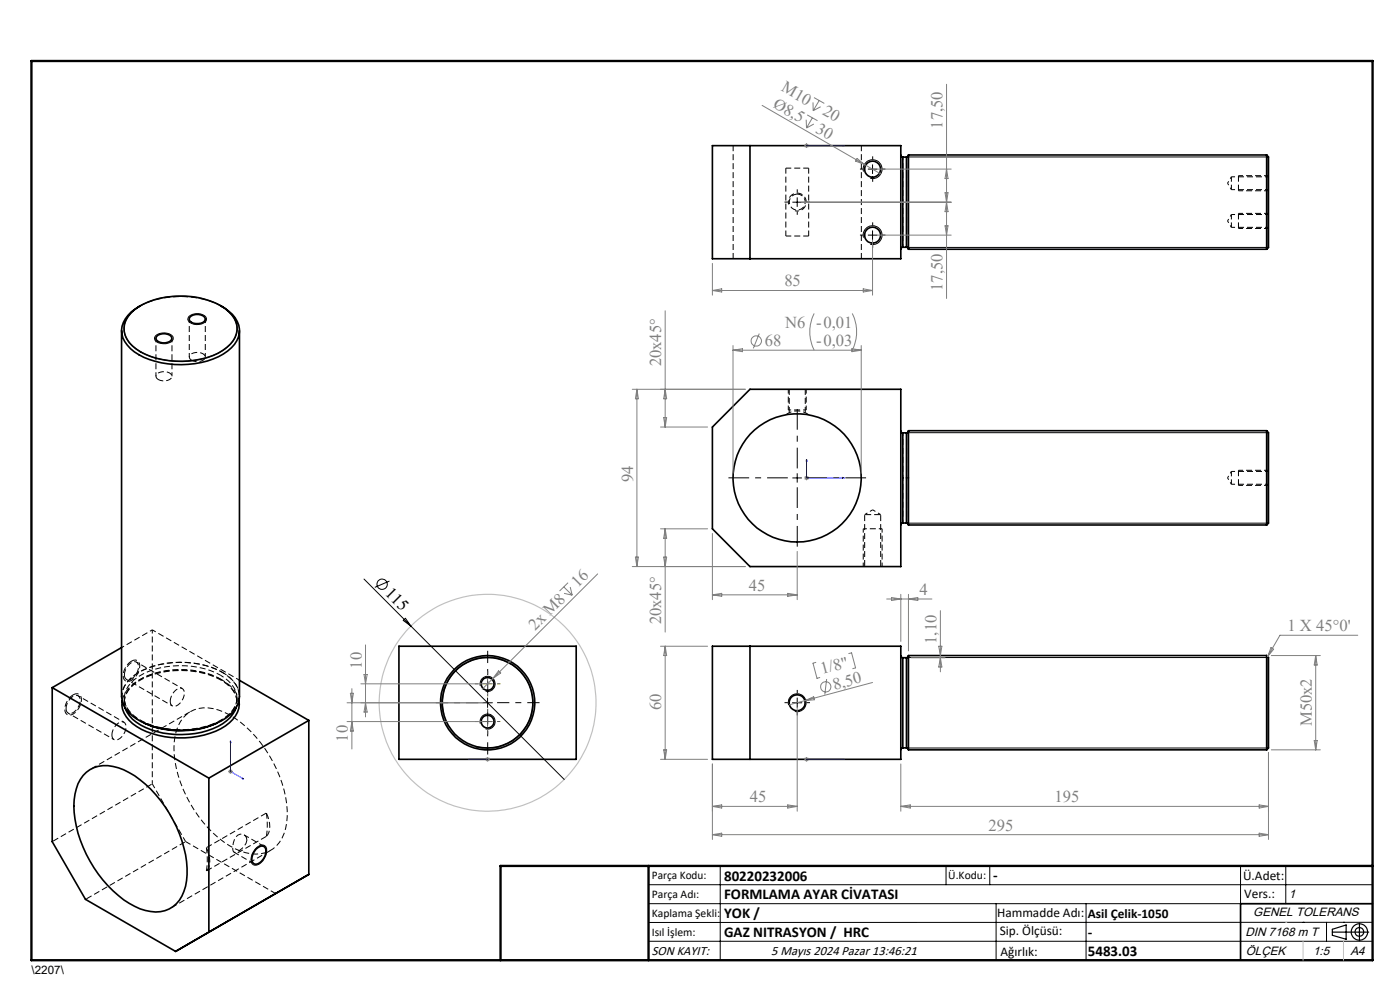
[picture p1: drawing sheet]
<svg xmlns="http://www.w3.org/2000/svg" width="297mm" height="210mm" viewBox="0 0 297 210" stroke-linecap="round" stroke-linejoin="round" font-family="sans-serif">
<g fill="none" stroke="#000" stroke-width=".21" stroke-dasharray="1.3 .6" stroke-linecap="butt">
<path d="M262.7 40.4v-3.1M262.7 48.4v-3.1M262.7 40.5v-.1M262.7 48.5v-.1M29.5 65a19.5 19.5 0 0 1 17.7 0M183.1 112.2h.1M262.7 102.9v-3.1M262.7 103v-.1M25.9 148.6a7.8 7.8 0 0 1 5.5-5.3 19.7 19.7 0 0 1 15.7 .9M26.4 148.7v.2M50.2 148.5l.1 .4M50.3 147.8v.3"/>
<path d="M52.4 178.2a1.25 1.25 0 0 0-1-1.2 1.25 1.25 0 0 0-1.4 .6 3.3 3.3 0 0 0-.4 3.2 3.2 3.2 0 0 0 2.8-2.6M56.5 172.5l-12.7 7.3M43.8 184.8l12.7-7.4"/>
</g>
<path d="M261.2 37.5v2.7M261.2 45.5v2.7M40.7 76.4a2.25 2.25 0 0 0 2.8-.5 1.47 1.47 0 0 0-1.9-1.1 1.29 1.29 0 0 0-1.4 1.1l.5 .5M33.6 80.5a2.25 2.25 0 0 0 2.9-.5 1.47 1.47 0 0 0-2-1.2 1.29 1.29 0 0 0-1.4 1.2l.5 .5M261.2 100v2.7M46.8 144a18.5 18.5 0 0 0-17.4 .3 5.8 5.8 0 0 0-3 4.4M47.2 142.6a6.4 6.4 0 0 1 3.6 5.1M39.4 178.5l-7.1-12.2" fill="none" stroke="#000" stroke-width=".21" stroke-dasharray="1.3 .6" stroke-dashoffset=".2" stroke-linecap="butt"/>
<path d="M269.1 37.5h-7.9M261.2 40.2h7.9M261.2 48.2h7.9M269.1 45.5h-7.9M261.2 102.7h7.9M269.1 100h-7.9M32.3 133.6v32.7M25.8 147.7a5.9 5.9 0 0 1 3.4-5 19.5 19.5 0 0 1 18-.1M46.8 143.2a6.2 6.2 0 0 1 3.5 4.6" fill="none" stroke="#000" stroke-width=".21" stroke-dasharray="1.3 .6" stroke-dashoffset=".5" stroke-linecap="butt"/>
<path d="M171 87h-3.8M25.8 137.4l6.5-3.8M14.5 151.3l9.7 5.6M26.3 153.2l-9.7-5.6M26.8 144.1l9.7 5.6M38.7 146.1l-9.7-5.7M47.1 142.6a19.4 19.4 0 0 0-17.8 .2 6.1 6.1 0 0 0-3.4 5.2 6.5 6.5 0 0 0 4.1 5.1 19.3 19.3 0 0 0 17.8-.8 5.2 5.2 0 0 0 2.7-6.1 7.1 7.1 0 0 0-3.4-3.6M50.1 150.1a4.9 4.9 0 0 0-2.4-5.5l-.9-.6" fill="none" stroke="#000" stroke-width=".21" stroke-dasharray="1.3 .6" stroke-dashoffset=".7" stroke-linecap="butt"/>
<path d="M168.6 44.7a1.9 1.9 0 0 0 2.4-1.7 1.9 1.9 0 0 0-2-2 1.9 1.9 0 0 0-1.7 2.4M33.1 71.8v8M36.5 79.8v-8M40.2 67.7v8M43.6 75.7v-8M183.1 112.2v8M187.1 120.2v-8M26.4 148.1v.8M26.4 148.7a5.8 5.8 0 0 1 3.6-4.6 18.8 18.8 0 0 1 17.3 .4 5.8 5.8 0 0 1 2.9 3.9M30.6 153.4a6.3 6.3 0 0 1-4.2-5.5 6.2 6.2 0 0 1 4-5 18.8 18.8 0 0 1 16.4 .3M50.3 148.9v-.8M50.8 144.3l-18.5-10.7" fill="none" stroke="#000" stroke-width=".21" stroke-dasharray="1.3 .6" stroke-dashoffset=".4" stroke-linecap="butt"/>
<g fill="none" stroke="#000" stroke-width=".21" stroke-dasharray="1.3 .6" stroke-dashoffset=".1" stroke-linecap="butt">
<path d="M155.5 30.9v24M171.6 35.7v14.4M171.6 35.7h-4.9M166.7 50.1v-14.4M169.1 41.2a1.7 1.7 0 0 1 1.5 2.5 1.7 1.7 0 0 1-2.9 .1 1.7 1.7 0 0 1 1.3-2.6h.1M171.6 50.1h-4.9M182.7 54.9v-24M167.4 82.6v4.9M170.8 87.5v-4.9M14 150.3a3 3 0 0 1 2.1-2.8 1.04 1.04 0 0 1 .9 1.6 2.87 2.87 0 0 1-2.1 2.3 .9 .9 0 0 1-.9-1.1M15.5 147.4a3.4 3.4 0 0 0-1.5 3.9 1.25 1.25 0 0 0 2-.2 3.3 3.3 0 0 0 1-3.6 1.09 1.09 0 0 0-1.5-.1M23.7 155.9a3 3 0 0 1 2.2-2.8 1.04 1.04 0 0 1 .8 1.6 2.87 2.87 0 0 1-2.1 2.3 .9 .9 0 0 1-.9-1.1"/>
<path d="M26.4 143.2a3 3 0 0 1 2.1-2.9 1.04 1.04 0 0 1 .8 1.6 2.87 2.87 0 0 1-2 2.3 .9 .9 0 0 1-.9-1M27.9 140.2a3.4 3.4 0 0 0-1.5 4 1.25 1.25 0 0 0 1.9-.2 3.3 3.3 0 0 0 1.1-3.6 1.09 1.09 0 0 0-1.5-.2M36.1 148.8a3 3 0 0 1 2.1-2.8 1.04 1.04 0 0 1 .9 1.6 2.87 2.87 0 0 1-2.1 2.2 .9 .9 0 0 1-.9-1M39.4 178.5l19.1 11M43.8 179.8a16 16 0 0 1 0 5M56 179.5l-4.2-2.4M56.5 172.5a16 16 0 0 1 0 4.9M49.6 180.8l4.3 2.4"/>
</g>
<path d="M192.3 33.3v19.1M191.5 52.4v-19.1M192.3 91.8v19.1M183.2 112.2h3.9M185.1 108.1l-1.7 1.1M186.8 109.2l-1.7-1.1M191.5 110.9v-19.1M26.4 148.9l.2 1.2M36.9 158.7a8.6 8.6 0 0 1 3.4-7.7 8.3 8.3 0 0 1 8.3 .6 26.3 26.3 0 0 1 12.3 21.7 8 8 0 0 1-3.8 7.2 8.9 8.9 0 0 1-8.5-1.1 26.6 26.6 0 0 1-11.7-20.7M47.1 144.2a6.7 6.7 0 0 1 3.6 4.4" fill="none" stroke="#000" stroke-width=".21" stroke-dasharray="1.3 .6" stroke-dashoffset=".6" stroke-linecap="butt"/>
<path d="M166.7 88a4 4 0 0 1 4.9 0M183.4 109.2v11M186.8 109.2h-3.4M186.8 120.2v-11M50.2 147.8a5.6 5.6 0 0 1-3.5 5.1 18.9 18.9 0 0 1-17.4-.5 5.5 5.5 0 0 1-2.9-4.3M50.3 148.1a6.1 6.1 0 0 1-4 5.2l-.3 .1M56.5 177.4a4.5 4.5 0 0 0 0-4.9M43.8 184.8a4.5 4.5 0 0 0 0-5" fill="none" stroke="#000" stroke-width=".21" stroke-dasharray="1.3 .6" stroke-dashoffset="-.1" stroke-linecap="butt"/>
<path d="M40.4 150.9l-21.2 12.3M32.3 166.3l-21.2 12.2M18.2 190.8l21.2-12.3M36.2 192.6l21.2-12.2" fill="none" stroke="#000" stroke-width=".21" stroke-dasharray="1.3 .6" stroke-dashoffset="-.2" stroke-linecap="butt"/>
<g fill="none" stroke="#000" stroke-width=".35">
<path d="M151.1 30.9h40v24h-40zM159.1 30.9v24M191.1 32.9l.2 .4h.2M191.5 33.3v19.1M191.5 33.3h.8M192.3 33.3v19.1M192.7 32.9l-.2 .4h-.2M192.7 32.9v20h76M192.7 32.9h76M268.7 32.9v20M268.7 32.9l.4 .4v19.2l-.4 .4M191.5 52.4l-.2 .1-.2 .3"/>
<path d="M191.5 52.4h.8M192.3 52.4l.2 .1 .2 .3M25.8 70.1v77.6a5.7 5.7 0 0 0 3.2 4.8 19.1 19.1 0 0 0 18.9-.1 5.8 5.8 0 0 0 2.9-4.7v-77.6M27.7 66.5a15.4 15.4 0 0 1 11.6-3.7 15 15 0 0 1 9.2 3.3 4.6 4.6 0 0 1-.4 7.6 15.7 15.7 0 0 1-10.8 2.9 14 14 0 0 1-9.9-3.9 4.5 4.5 0 0 1 .3-6.2zM29.8 64.8a6.9 6.9 0 0 0-4 5.2 6.1 6.1 0 0 0 3.7 5.2 19.4 19.4 0 0 0 17.9-.1 6.1 6.1 0 0 0 3.4-5.3 6.8 6.8 0 0 0-4-5M33.3 71.3a2.19 2.19 0 0 1 3.1 .3 1.45 1.45 0 0 1-1.9 1.1 1.28 1.28 0 0 1-1.4-1.1zM40.3 67.2a2.2 2.2 0 0 1 3.2 .3 1.47 1.47 0 0 1-1.9 1.1 1.27 1.27 0 0 1-1.5-1.1zM159.1 82.6h32v37.6h-32l-8-8v-21.6zM191.1 91.4l.2 .3 .2 .1M191.5 91.8v19.1M191.5 91.8h.8M192.3 91.8v19.1"/>
<path d="M192.7 91.4l-.2 .3-.2 .1M268.7 91.4h-76v20h76M268.7 91.4v20M268.7 91.4a1.53 1.53 0 0 1 .4 1.7v17.1a1.04 1.04 0 0 1-.4 1.2M191.5 110.9l-.2 .1-.2 .3M191.5 110.9h.8M192.3 110.9l.2 .1 .2 .3M25.8 137.4l-14.7 8.5M84.6 137.1h37.6v24h-37.6zM151.1 137.1h40v24h-40zM159.1 137.1v24M191.1 139.1l.2 .3 .2 .1"/>
<path d="M191.5 139.5v19.1M191.5 139.5h.8M192.3 139.5v19.1M192.7 139.1l-.2 .3-.2 .1M268.7 139.1h-76v20h76M268.7 139.1v20M268.7 139.1l.4 .4v19.2l-.4 .4M11.1 145.9l33.2 19.2M11.1 145.9v32.6l7 12.3 19.2 11 28.2-16.3M25.9 148.7a5.6 5.6 0 0 0 3.1 5.4 19.2 19.2 0 0 0 18.8-.1 5.7 5.7 0 0 0 2.9-5.3M26.5 150.1a7.1 7.1 0 0 0 4.4 4.2 18.8 18.8 0 0 0 16.3-.8 6.5 6.5 0 0 0 2.9-3.4M30.6 153.4a19 19 0 0 0 15.4 0"/>
<path d="M50.8 144.3l14.7 8.5M65.5 152.8l-21.2 12.3M65.5 152.8v32.7M191.5 158.6l-.2 .1-.2 .3M191.5 158.6h.8M192.3 158.6l.2 .1 .2 .3M17.6 164.5a6.6 6.6 0 0 1 7.5-1.6 22.2 22.2 0 0 1 11.6 11 21.1 21.1 0 0 1 2.7 14.1 6.5 6.5 0 0 1-8.5 5.1 21.5 21.5 0 0 1-11.8-10.4 23.4 23.4 0 0 1-3.4-13 9.9 9.9 0 0 1 1.9-5.2zM44.3 165.1v32.6l21.2-12.2M54.3 180.2a1.39 1.39 0 0 1 1.9-.5 2.75 2.75 0 0 1-1.9 3.6 1.05 1.05 0 0 1-.8-1.6zM291.2 191.7h-28v12"/>
<circle cx="185.1" cy="35.9" r="1.7"/>
<circle cx="185.1" cy="49.9" r="1.69"/>
<circle cx="169.1" cy="101.4" r="13.6"/>
<circle cx="103.4" cy="153.1" r="1.36"/>
<circle cx="103.4" cy="145.1" r="1.36"/>
<circle cx="103.4" cy="149.1" r="9.6"/>
<circle cx="103.4" cy="149.1" r="10"/>
<circle cx="169.1" cy="149.1" r="1.71"/>
</g>
<path d="M260.4 38.9l.8 1.3M261.2 37.5l-.8 1.4M260.4 46.9l.8 1.3M261.2 45.5l-.8 1.4M260.4 101.4l.8 1.3M261.2 100l-.8 1.4" fill="none" stroke="#000" stroke-width=".21" stroke-dasharray="1.3 .6" stroke-dashoffset=".8" stroke-linecap="butt"/>
<g fill="none" stroke="#808080" stroke-width=".21">
<path d="M200.8 17.9v45.4M161.7 22.4l21.7 12.5M170.6 30.9h1M170.7 30.5l.7 .7M171 25.4l.1 1.8M171.1 30.4v1M171.2 24.4l2.2 1.2M171.4 30.5l-.7 .7M172.3 25l-1.2 2.2M172.5 21.7v1.8M172.6 26.3l-1.5 .9M172.7 20.7l2.2 1.2"/>
<path d="M173.8 21.3l-1.3 2.2M174.1 22.6l-1.6 .9M181.8 33.6l1.6 1.3-1.9-.7zM183.4 34.9l3.4 2M186.1 35.9h15.7M200.8 35.9l.3 2h-.6zM151.1 55.9v6.7M170.1 42.9h31.7M185.1 50.9v11.7M186.1 49.9h15.7M200.5 40.9l.6 4h-.6l.6-4zM200.5 47.9h.6l-.3 2z"/>
<path d="M141.1 65.9v24.7M151.1 61.6h34M151.1 61.6l2-.3v.6zM155.5 73.3v27.1M155.5 74.3h27.2M155.5 74.3l2-.3v.6zM161.1 70.8l-1.3 3.1M172.7 66.5a8.7 8.7 0 0 0 0 7.8M180.7 74l2 .3-2 .3zM180.8 66.5a8.7 8.7 0 0 1 0 7.8M182.7 73.3v27.1M183.1 61.3l2 .3-2 .3z"/>
<path d="M134.1 82.6h24M135.1 82.6l.3 2h-.6zM135.1 82.6v37.6M140.1 90.6h10M140.8 88.6h.6l-.3 2zM141.1 82.6l.3 2h-.6zM134.8 118.2h.6l-.3 2zM140.1 112.2h10M140.8 118.2h.6l-.3 2zM141.1 112.2v21.9M141.1 112.2l.3 2h-.6zM151.1 113.2v14"/>
<path d="M169.1 117v10.2M170.6 101.4h1M170.7 101l.7 .7M171.1 100.9v1M171.4 101l-.7 .7M77.5 136.8v15.3M119.6 124.5l1.8 1.8M119.7 125.9l1.7 .4M120.5 123.6l-1.8 1.8M121 124.5l.4 1.8M126.8 121.7l-24.5 24.5M134.1 120.2h24"/>
<path d="M140.1 137.1h10M141.1 137.1v24M141.1 137.1l.3 2h-.6zM151.1 126.2l2-.3v.6zM151.1 126.2h18M167.1 125.9l2 .3-2 .3zM180.1 138.6l.6-.1 .8 3.2-.6 .1M188.1 127.1h9.6M189.1 126.7l2 .4-2 .3zM191.1 126.1v10M192.7 126.1v12M192.7 127.1l2-.4v.7z"/>
<path d="M193.3 139.5h7.2M199.1 137.1h.7l-.3 2zM199.5 129.5v13M199.5 139.5l.3 2h-.7zM269.6 137.4l.6 .3-1.3 1.6zM269.7 139.1h10.4M279.1 139.1v20M279.1 139.1l.3 2h-.6zM288 134.8h-16.5l-2.6 4.5M73.6 153.1h28.8M73.6 149.1h28.8M74.3 147.1h.7l-.4 2z"/>
<path d="M74.6 146.1v12.8M74.6 153.1l.4 2h-.7zM76.6 145.1h25.8M77.2 143.1h.7l-.4 2zM77.5 149.1l.4 2h-.7zM105.8 142.3l.4 .5-1.6 1.1zM140.8 159.1h.6l-.3 2zM169.1 150.1v22M170.7 148.6l-3.2 .9M170.7 148.6l1.9-.8 .2 .6zM173.1 140.5l-.6 .2 .8 3.2 .6-.2M175.4 144l-.4 3.3"/>
<path d="M185.1 144.8l-14.4 3.8M269.1 159.7v18.4M269.7 159.1h10.4M278.8 157.1h.6l-.3 2zM48.4 163.6h1M48.5 163.3l.7 .7M48.9 163.1v1M49.2 163.3l-.7 .7M102.9 161.1h1M103.1 160.7l.7 .7M103.4 160.6v1M103.8 160.7l-.7 .7"/>
<path d="M140.1 161.1h10M151.1 171.1l2-.4v.7zM151.1 171.1h18M151.1 162.1v16M151.1 177.1l2-.4v.7zM151.1 177.1h118M167.1 170.7l2 .4-2 .3zM170.6 161.1h1M170.7 160.7l.7 .7M171.1 160.6v1M171.4 160.7l-.7 .7M191.1 171.1h78"/>
<path d="M191.1 162.1v10M191.1 171.1l2-.4v.7zM267.1 170.7l2 .4-2 .3zM267.1 176.7l2 .4-2 .3z"/>
<circle cx="160.4" cy="72.3" r="1.09"/>
<circle cx="175.2" cy="145.7" r="1.1"/>
</g>
<g fill="none" stroke="#000" stroke-width=".21">
<path d="M183.2 36.4a1.99 1.99 0 0 1 1.7-2.5 1.99 1.99 0 0 1 2.2 2.2 1.99 1.99 0 0 1-2.5 1.7M184.1 35.9h2M185.1 34.9v2M192.5 33.3h76.6M168.1 42.9h2M169.1 41.9v2M183.2 50.4a1.99 1.99 0 0 1 1.7-2.5 1.99 1.99 0 0 1 2.2 2.2 1.99 1.99 0 0 1-2.5 1.7M184.1 49.9h2M185.1 48.9v2M192.5 52.5h76.6M28.1 66.1a16.7 16.7 0 0 1 13.3-3.1 12 12 0 0 1 8.1 4.2 4.5 4.5 0 0 1-1 6.2 16.5 16.5 0 0 1-13.3 3 11.6 11.6 0 0 1-8-4.1 4.5 4.5 0 0 1 .9-6.2zM33 71.2a2.79 2.79 0 0 1 3.7 .2 .98 .98 0 0 1-1 1.4 2.78 2.78 0 0 1-2.8-.6l-.1-.7z"/>
<path d="M40.1 67.1a2.74 2.74 0 0 1 3.6 .2 .99 .99 0 0 1-.9 1.4 2.4 2.4 0 0 1-3-.9zM192.5 91.8h76.6M168.1 101.4h2M169.1 100.4v2M192.5 111h76.6M77.2 122.8l10 10M82.6 123.3l-3.1 1.3M85.5 131.6l.5-.4 1.2 1.6zM87.2 132.8l32.5 32.5M192.5 139.5h76.6M94.2 151.5a9.6 9.6 0 0 1 8.4-12 9.6 9.6 0 0 1 10.4 10.4 9.6 9.6 0 0 1-12 8.5M101.9 153.5a1.6 1.6 0 0 1 1.4-2 1.6 1.6 0 0 1 1.7 1.7 1.6 1.6 0 0 1-2 1.4"/>
<path d="M101.9 145.5a1.6 1.6 0 0 1 1.4-2 1.6 1.6 0 0 1 1.7 1.7 1.6 1.6 0 0 1-2 1.4M102.4 149.1h2.1M103.4 148.1v2M167.3 149.6a1.9 1.9 0 0 1 1.7-2.4 1.9 1.9 0 0 1 2 2 1.9 1.9 0 0 1-2.4 1.7M168.1 149.1h2M169.1 148.1v2M192.5 158.7h76.6M54.5 179.8a1.16 1.16 0 0 1 1.1-.6 1.16 1.16 0 0 1 1 .7 3.5 3.5 0 0 1-2.1 3.6 1.12 1.12 0 0 1-1.2-.5 1.12 1.12 0 0 1 0-1.2 4.1 4.1 0 0 1 1.2-2zM137.6 187.7h153.6M137.6 191.7h153.6M137.6 199.7h153.6M152.8 183.7v20"/>
<path d="M200.7 183.7v4M210 183.7v4M211.3 191.7v12M230.4 191.7v12M263.2 183.7v20M272.8 183.7v8M276.4 195.6h.1M281.4 195.6v4.1M285 195.6h.1M291.2 195.6l-153.6 .1"/>
<circle cx="81.1" cy="123.9" r="1.09"/>
</g>
<g fill="none" stroke="#000" stroke-width=".25">
<path d="M282.6 197.7h7.8M282.6 197.1l3-.9v3l-3-.8zM288.4 195.8v3.8M106.2 203.7h185"/>
<circle cx="288.4" cy="197.7" r="1.74"/>
<circle cx="288.4" cy="197.7" r=".93"/>
</g>
<g fill="none" stroke="#c0c0c0" stroke-width=".25">
<path d="M272.8 195.6h.1"/>
<circle cx="103.4" cy="149.1" r="23"/>
</g>
<g fill="none" stroke="#00f" stroke-width=".21">
<path d="M171 30.9h.2zM171.1 30.9h.1M171.1 30.9h8M179.1 30.9h-.4h.4M171.1 97.4l.1 .4h-.2zM171.1 97.4v4h8M178.7 101.3l.4 .1-.4 .1zM48.9 157.1l.1 .4-.2-.1zM48.9 157.1v6.5l2.8 1.7M51.4 165l.3 .3-.3-.1zM99.4 161.1h.4h-.4M99.4 161.1h4"/>
<path d="M103.3 161.1h.2zM103.4 161.1h.1M171 161.1h.2zM171.1 161.1h.1M171.1 161.1h8M179.1 161.1h-.4h.4"/>
</g>
<path d="M101.5 149.1h-9M103.5 147.1v-9M103.5 151.1v9M105.5 149.1h9" fill="none" stroke="#000" stroke-width=".21" stroke-dasharray="15.2 1.3 1.3 1.3" stroke-dashoffset="12.6" stroke-linecap="butt"/>
<g fill="none" stroke="#000" stroke-width=".21" stroke-dasharray="15.2 1.3 1.3 1.3" stroke-linecap="butt">
<path d="M183.1 35.9h-.7M185.1 33.9v-.7M185.1 37.9v.7M187.1 35.9h.7M167.1 42.9h-.7M169.1 40.9v-.7M169.1 44.9v.7M171.1 42.9h.7M183.1 49.9h-.7M185.1 47.9v-.7M185.1 51.9v.7M187.1 49.9h.7"/>
<path d="M167.1 149.1h-.7M169.1 147.1v-.7M169.1 151.1v.7M171.1 149.1h.7"/>
</g>
<path d="M101.5 153.1h-.7M101.5 145.1h-.7M103.5 151.1v-.7M103.5 155.1v.7M103.5 143.1v-.7M103.5 147.1v.7M105.5 153.1h.7M105.5 145.1h.7" fill="none" stroke="#808000" stroke-width=".21" stroke-dasharray="15.2 1.3 1.3 1.3" stroke-linecap="butt"/>
<path d="M269.1 37.3h-6.4M262.7 40.5h6.4M262.7 48.5h6.4M269.1 45.3h-6.4M167.2 82.6v4.4M171 87v-4.4M269.1 99.8h-6.4M262.7 103h6.4" fill="none" stroke="#000" stroke-width=".21" stroke-dasharray="1.3 .6" stroke-dashoffset=".3" stroke-linecap="butt"/>
<path d="M169.1 99.4v-12.6M167.1 101.4h-12.6M169.1 103.4v12.6M171.1 101.4h12.6" fill="none" stroke="#000" stroke-width=".21" stroke-dasharray="15.2 1.3 1.3 1.3" stroke-dashoffset="10.8" stroke-linecap="butt"/>
<path d="M102.4 153.1h2.1M102.4 145.1h2.1M103.4 144.1v2M103.4 152.1v2" fill="none" stroke="#808000" stroke-width=".21"/>
<path d="M6.7 12.9h284.5v190.8h-284.5zM137.6 183.7v20M291.2 183.7h-185v20" fill="none" stroke="#000" stroke-width=".5"/>
<path d="M276.4 199.7v4M285 199.7v4" fill="none" stroke="#c0c0c0" stroke-width=".21"/>
<g fill="#00f">
<path d="M51.4 165l.3 .3-.3-.1zM48.9 157.1l.1 .4-.2-.1zM171 161.1h.2zM178.7 161.1h.4z"/>
<path d="M171.1 97.4l-.1 .4h.2zM178.7 101.3v.2l.4-.1z"/>
<path d="M171 30.9h.2zM178.7 30.9h.4z"/>
<path d="M99.4 161.1h.4zM103.3 161.1h.2z"/>
</g>
<g font-size="3.5" fill="#808080">
<text x="163.8" y="22.7" transform="rotate(30 163.8 22.7)">Ø8,5</text>
<text x="165.6" y="19.2" transform="rotate(30 165.6 19.2)">M10</text>
<text x="172.9" y="27.9" transform="rotate(30 172.9 27.9)">30</text>
<text x="174.3" y="24.2" transform="rotate(30 174.3 24.2)">20</text>
<text x="200" y="27.3" transform="rotate(-90 200 27.3)">17,50</text>
<text x="166.4" y="60.7">85</text>
<text x="200" y="61.7" transform="rotate(-90 200 61.7)">17,50</text>
<text x="166.6" y="69.5">N6 -0,01</text>
<text x="140.3" y="77.7" transform="rotate(-90 140.3 77.7)">20x45°</text>
<text x="162.2" y="73.4">68</text>
<text x="173.1" y="73.4">-0,03</text>
<text x="134.3" y="102.2" transform="rotate(-90 134.3 102.2)">94</text>
<text x="122.6" y="124.7" transform="rotate(-45 122.6 124.7)">16</text>
<text x="158.9" y="125.3">45</text>
<text x="195.1" y="126.2">4</text>
<text x="113.5" y="133.8" transform="rotate(-45 113.5 133.8)">2x M8</text>
<text x="140.3" y="132.5" transform="rotate(-90 140.3 132.5)">20x45°</text>
<text x="198.7" y="136.6" transform="rotate(-90 198.7 136.6)">1,10</text>
<text x="273.2" y="133.9">1 X 45°0'</text>
<text x="76.7" y="141.9" transform="rotate(-90 76.7 141.9)">10</text>
<text x="174.4" y="143" transform="rotate(-15 174.4 143)">1/8&quot;</text>
<text x="177" y="146.3" transform="rotate(-15 177 146.3)">8,50</text>
<text x="140.3" y="150.7" transform="rotate(-90 140.3 150.7)">60</text>
<text x="278.3" y="154" transform="rotate(-90 278.3 154)">M50x2</text>
<text x="73.8" y="157.3" transform="rotate(-90 73.8 157.3)">10</text>
<text x="159.1" y="170.2">45</text>
<text x="223.7" y="170.2">195</text>
<text x="209.7" y="176.2">295</text>
</g>
<text font-size="3.5" x="81.6" y="126" transform="rotate(45 81.6 126)">115</text>
<g font-size="3.2">
<text x="153.6" y="186.8">80220232006</text>
<text x="153.6" y="190.8">FORMLAMA AYAR CİVATASI</text>
<text x="210.7" y="186.6">-</text>
<text x="153.6" y="194.8">YOK /</text>
<text x="153.6" y="198.8">GAZ NITRASYON / HRC</text>
<text x="230.8" y="198.7">-</text>
<text x="230.8" y="202.8">5483.03</text>
</g>
<g font-size="2.8">
<text x="263.7" y="186.7">Ü.Adet:</text>
<text x="263.9" y="190.5">Vers.:</text>
<text x="211.5" y="194.5">Hammadde Adı:</text>
<text x="230.8" y="194.7">Asil Çelik-1050</text>
<text x="138.3" y="202.6">SON KAYIT:</text>
<text x="163.6" y="202.6">5 Mayıs 2024 Pazar 13:46:21</text>
<text x="212.1" y="198.4">Sip. Ölçüsü:</text>
<text x="212.2" y="202.7">Ağırlık:</text>
</g>
<g font-size="2.6">
<text x="273.4" y="190.4">1</text>
<text x="265.9" y="194.4">GENEL TOLERANS</text>
<text x="264.2" y="198.5">DIN 7168 m T</text>
<text x="264.3" y="202.6">ÖLÇEK</text>
<text x="278.5" y="202.6">1:5</text>
<text x="286.5" y="202.6">A4</text>
</g>
<g font-size="2.5">
<text x="138.3" y="186.4">Parça Kodu:</text>
<text x="138.3" y="190.5">Parça Adı:</text>
<text x="201.2" y="186.5">Ü.Kodu:</text>
<text x="138.3" y="194.5">Kaplama Şekli:</text>
<text x="138.3" y="198.6">Isıl İşlem:</text>
<text x="6.7" y="206.7">\2207\</text>
</g>
</svg>
